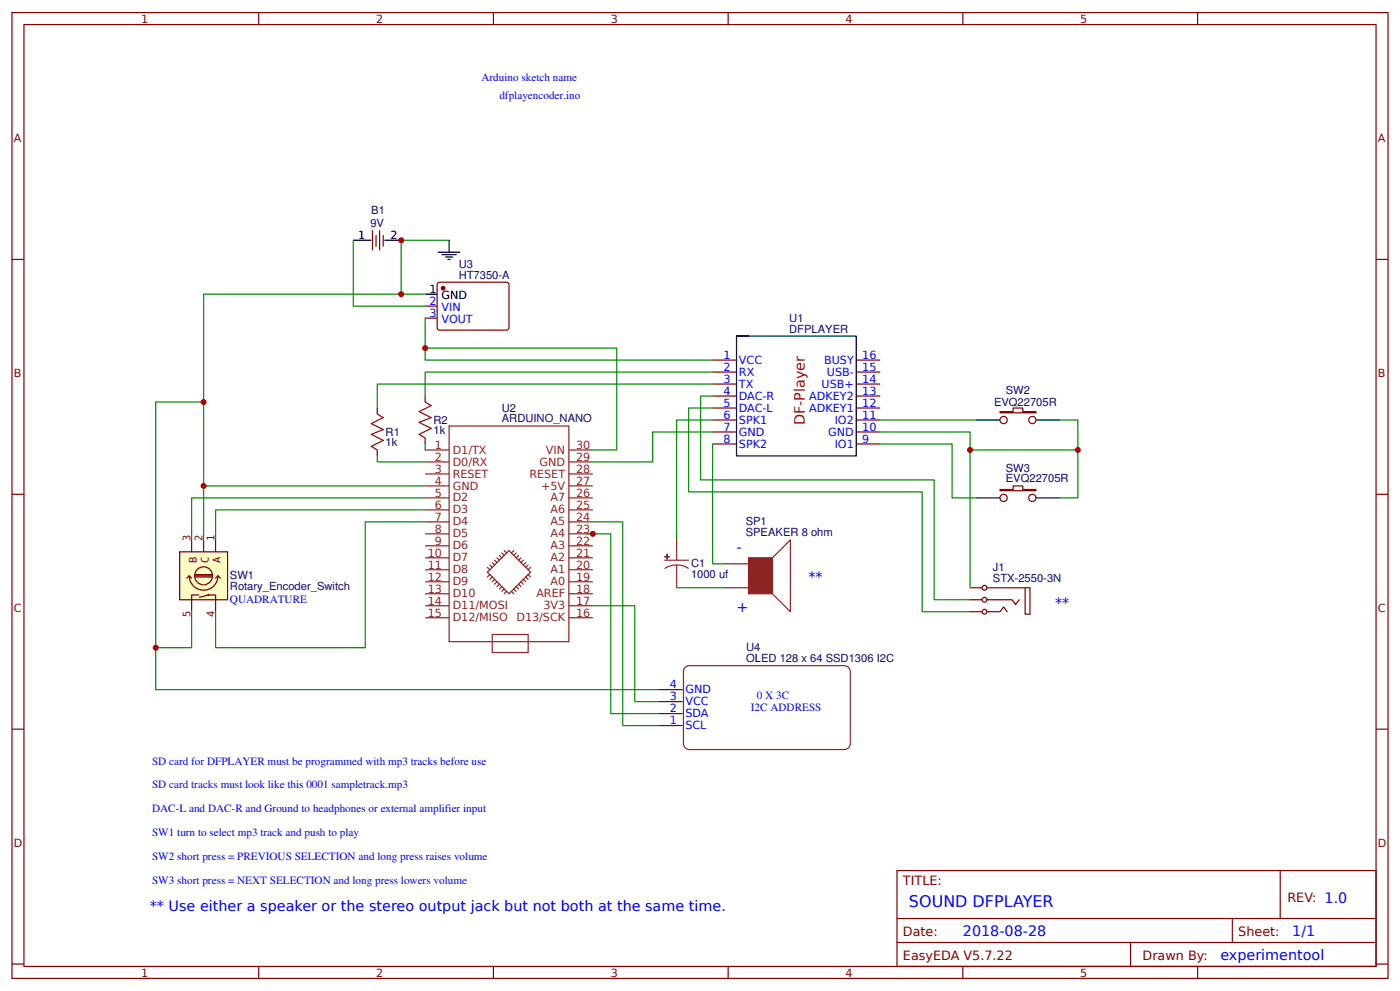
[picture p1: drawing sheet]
<svg xmlns="http://www.w3.org/2000/svg" width="309mm" height="219mm" viewBox="0 0 309 219" stroke-linecap="round" stroke-linejoin="round" font-family="sans-serif">
<g fill="none" stroke="#800" stroke-width=".26">
<path d="M2.6 2.8h304.1v213.2h-304.1zM5.3 5.4h298.7v208h-298.7zM57.1 2.8v2.6M109 2.8v2.6M160.9 2.8v2.6M212.7 2.8v2.6M264.6 2.8v2.6M2.6 57.3h2.7M304 57.3h2.7M157.4 79.5h5.3M189.2 79.5h5.3M157.4 82.2h5.3"/>
<path d="M157.4 84.8h5.3M157.4 87.4h5.3M157.4 90.1h5.3M157.4 92.7h5.3M157.4 95.4h5.3M157.4 98h5.3M189.2 82.2h5.3M189.2 84.8h5.3M189.2 87.4h5.3M189.2 90.1h5.3M189.2 92.7h5.3M189.2 95.4h5.3"/>
<path d="M189.2 98h5.3M2.6 109.1h2.7M304 109.1h2.7M2.6 161h2.7M304 161h2.7M198.2 192.2h105.8v21.2h-105.8zM282.8 192.2v10.6M2.6 212.9h2.7M57.1 213.4v2.6M109 213.4v2.6M160.9 213.4v2.6M198.2 202.8h105.8"/>
<path d="M198.2 208.1h105.8M212.7 213.4v2.6M249.8 208.1v5.3M264.6 213.4v2.6M272.3 202.8v5.3M304 212.9h2.7"/>
</g>
<path d="M162.7 74.2h26.5v26.5h-26.5v-26.5h2.7" fill="none" stroke="#000" stroke-width=".26"/>
<g fill="none" stroke="#8d2323" stroke-width=".26">
<path d="M93.9 99.4h5.3M99.2 94.1h26.5v47.6h-26.5zM125.7 99.4h5.3M93.9 117.9h5.3M93.9 115.2h5.3M93.9 112.6h5.3M93.9 109.9h5.3M93.9 107.3h5.3M93.9 104.6h5.3M93.9 102h5.3M125.7 117.9h5.3M125.7 115.2h5.3"/>
<path d="M125.7 112.6h5.3M125.7 109.9h5.3M125.7 107.3h5.3M125.7 104.6h5.3M125.7 102h5.3M93.9 133.7h5.3M93.9 131.1h5.3M93.9 128.5h5.3M93.9 125.8h5.3M93.9 123.2h5.3M93.9 120.5h5.3M93.9 136.4h5.3"/>
<path d="M107.7 126.3l4.7-4.7 4.8 4.7-4.8 4.8zM107.7 125.3l.5 .5M108.2 124.8l.5 .5M108.2 126.9l-.5 .5M108.7 127.4l-.5 .5M108.7 124.2l.6 .6M109.3 123.7l.5 .5M109.3 127.9l-.6 .6M109.8 123.2l.5 .5M109.8 128.5l-.5 .5M110.3 122.6l.6 .6M110.3 129l-.5 .5"/>
<path d="M110.9 122.1l.5 .5M110.9 129.5l-.6 .5M111.4 121.6l.5 .5M111.4 130l-.5 .6M111.9 130.6l-.5 .5M113 130.6l.5 .5M113.5 130l.5 .6M113.5 121.6l-.5 .5M114 129.5l.6 .5M114 122.1l-.5 .5M114.6 129l.5 .5M114.6 122.6l-.6 .6"/>
<path d="M115.1 128.5l.5 .5M115.1 123.2l-.5 .5M115.6 127.9l.6 .6M115.6 123.7l-.5 .5M116.2 127.4l.5 .5M116.2 124.2l-.6 .6M116.7 126.9l.5 .5M116.7 124.8l-.5 .5M117.2 125.3l-.5 .5M125.7 133.7h5.3M125.7 131.1h5.3M125.7 128.5h5.3"/>
<path d="M125.7 125.8h5.3M125.7 123.2h5.3M125.7 120.5h5.3M125.7 136.4h5.3M108.7 140.1h8v4h-8z"/>
</g>
<path d="M39.7 121.8h10.6v10.6h-10.6z" fill="#ffffc2" stroke="#840000" stroke-width=".26"/>
<g fill="none" stroke="#840000" stroke-width=".26">
<path d="M42.3 119.2v2.6M45 119.2v2.6M47.6 119.2v2.6M41.8 127.1a3.2 3.2 0 0 0 3.2 3.2 3.2 3.2 0 0 0 3.2-3.2M41.8 127.1l-.5 .6M41.8 127.1l.5 .6M43.1 126.9h3.7M43.1 127.1h3.7M43.1 127.4h3.7M43.9 131.4h-1.6v3.7M44.1 131.9l1.9-.5h1.6v3.7M44.9 129.1a1.98 1.98 0 0 1-1.7-2.9 1.98 1.98 0 0 1 3.3-.3 1.98 1.98 0 0 1-1 3.1l-.5 .1"/>
<path d="M46 131.5l.1-.3-.1 .3M48.2 127.1l-.6 .6M48.2 127.1l.5 .6"/>
</g>
<path d="M149.5 119.2v4.5M146.8 123.7h5.3M149.5 124.8l1.4 .1 1.2 .6M149.5 124.8l-1.4 .1-1.3 .6M149.5 124.8v5M160.1 124.5h5.3M160.1 129.8h5.3M170.7 123.2l3.9-4v15.9l-3.9-4M151.2 147.5l.7-.5h.4h34.2a1.32 1.32 0 0 1 1.4 1.3v15.9a1.32 1.32 0 0 1-1.4 1.3h-34.2a1.32 1.32 0 0 1-1.3-1.3v-15.9z" fill="none" stroke="#8d2323" stroke-width=".26"/>
<g fill="#8d2323" stroke="#8d2323" stroke-width=".26">
<path d="M165.4 123.2h5.3v7.9h-5.3z"/>
<path d="M146.8 122.9h1.1z"/>
<path d="M147.4 122.4v1z"/>
</g>
<g fill="none" stroke="#800" stroke-width=".26">
<path d="M82.3 50.9v4.3M83.1 52v2.4M83.9 50.9v4.3M84.7 52v2.4M93.9 67.6h2.7M93.9 70.2h2.7M96.8 62.4h15.4l.2 .4v9.8l-.5 .3-15.1-.1-.2-.4v-9.6zM83.3 90.1v1.3M83.3 99.4v1.3M93.9 87.4v1.4M93.9 96.7v1.3M220.9 90.9h2.9v-.8h2.2v.8h2.9v.2h-8z"/>
<path d="M220.9 108.1h2.9v-.8h2.2v.8h2.9v.2h-8zM214.3 135.1h2.7M214.3 129.8h2.7M214.3 132.4h2.7M218 135.1h2.9l.8-1.1 .8 1.1M218 129.8h9.5v5.8h-1v-5.8M218 132.4h5.6l.8 1.1 .8-1.1M145.5 157.6h5.3M145.5 154.9h5.3M145.5 152.3h5.3M145.5 160.2h5.3"/>
<circle cx="221.7" cy="92.7" r=".8"/>
<circle cx="228.1" cy="92.7" r=".8"/>
<circle cx="221.7" cy="109.9" r=".8"/>
<circle cx="228.1" cy="109.9" r=".8"/>
<circle cx="217.5" cy="129.8" r=".53"/>
<circle cx="217.5" cy="132.4" r=".53"/>
<circle cx="217.5" cy="135.1" r=".53"/>
</g>
<path d="M78.1 53h3.9M84.9 53h3.7M96.8 55.7h4.8M97.6 56.2h3.2M98.4 56.8h1.6M99 57.3h.5M99.2 53v2.7M93.9 65h2.7M215.6 92.7h5.3M228.9 92.7h5.3M215.6 109.9h5.3M228.9 109.9h5.3" fill="none" stroke="#000" stroke-width=".26"/>
<circle cx="97.9" cy="63.6" r=".4" fill="#800" stroke="#800" stroke-width=".26"/>
<g fill="none" stroke="#080" stroke-width=".26">
<path d="M78.1 53v14.6h15.8M99.2 53h-10.6v12h5.3M88.6 65h-43.6v23.8M93.9 70.2v9.3h63.5M93.9 76.9h42.4v22.5h-5.3M93.9 98v1.4M157.4 95.4h-13.2v6.6h-13.2M157.4 98v26.5h2.7M157.4 92.7h-7.9v26.5M157.4 84.8h-74.1v5.3M157.4 82.2h-63.5v5.2M157.4 87.4h-2.6v18.6h51.6v26.4h7.9"/>
<path d="M157.4 90.1h-5.3v18.5h51.6v26.5h10.6M194.5 98h15.8v11.9h5.3M194.5 92.7h21.1M214.3 99.4v30.4M234.2 92.7h3.9v6.7h-23.8v-4h-19.8M238.1 99.4v10.5h-3.9M45 119.2v-30.4h-10.6v54.2h7.9v-7.9M45 107.3h48.9M83.3 100.7v1.3h10.6M93.9 109.9h-51.6v9.3M93.9 115.2h-13.2v27.8h-33.1v-7.9M93.9 112.6h-46.3v6.6"/>
<path d="M129.6 117.9h5.3v39.7h10.6M131 115.2h6.6v45h7.9M131 133.7h9.2v21.2h5.3M149.5 129.8h10.6M34.4 143v9.3h111.1"/>
</g>
<path d="M83.3 91.4l1.4 .8-2.7 1.3 2.7 1.4-2.7 1 2.7 1.3-2.7 1.4 1.3 .8M93.9 88.8l1.3 .8-2.6 1.3 2.6 1.3-2.6 1.1 2.6 1.3-2.6 1.3 1.3 .8" fill="none" stroke="#a00000" stroke-width=".26"/>
<g fill="#c00">
<circle cx="88.6" cy="65" r=".66"/>
<circle cx="45" cy="88.8" r=".66"/>
<circle cx="238.1" cy="99.4" r=".66"/>
<circle cx="131" cy="117.9" r=".66"/>
<circle cx="34.4" cy="143" r=".66"/>
<circle cx="88.6" cy="53" r=".66"/>
<circle cx="93.9" cy="76.9" r=".66"/>
<circle cx="45" cy="107.3" r=".66"/>
<circle cx="214.3" cy="99.4" r=".66"/>
</g>
<text font-size="3.5" fill="#00f" x="200.8" y="200.2">SOUND DFPLAYER</text>
<text font-size="3.2" fill="#c00" x="177.8" y="93.9" transform="rotate(-90 177.8 93.9)">DF-Player</text>
<g font-size="3.2" fill="#00f">
<text x="162.7" y="121.8">-</text>
<text x="178.6" y="128.5">**</text>
<text x="162.7" y="135.1">+</text>
<text x="233.1" y="134.3">**</text>
<text x="33.1" y="201.2">** Use either a speaker or the stereo output jack but not both at the same time.</text>
<text x="212.7" y="206.8">2018-08-28</text>
<text x="285.5" y="206.8">1/1</text>
<text x="269.6" y="212.1">experimentool</text>
</g>
<g font-size="2.8" fill="#800">
<text x="199.5" y="195.4">TITLE:</text>
<text x="284.4" y="199.1">REV: 1.0</text>
<text x="199.5" y="206.8">Date:</text>
<text x="273.6" y="206.8">Sheet:</text>
<text x="199.5" y="212.1">EasyEDA V5.7.22</text>
<text x="252.4" y="212.1">Drawn By:</text>
</g>
<g font-size="2.5" fill="#800">
<text x="31.2" y="5">1</text>
<text x="83.1" y="5">2</text>
<text x="134.9" y="5">3</text>
<text x="186.8" y="5">4</text>
<text x="238.7" y="5">5</text>
<text x="3" y="31.4">A</text>
<text x="304.4" y="31.4">A</text>
<text x="3" y="83.2">B</text>
<text x="304.4" y="83.2">B</text>
<text x="3" y="135.1">C</text>
<text x="304.4" y="135.1">C</text>
<text x="3" y="186.9">D</text>
<text x="304.4" y="186.9">D</text>
<text x="31.2" y="215.6">1</text>
<text x="83.1" y="215.6">2</text>
<text x="134.9" y="215.6">3</text>
<text x="186.8" y="215.6">4</text>
<text x="238.7" y="215.6">5</text>
</g>
<g font-size="2.5" fill="#00f">
<text x="106.4" y="18">Arduino sketch name</text>
<text x="110.3" y="22">dfplayencoder.ino</text>
<text x="94.9" y="67.3">2</text>
<text x="94.9" y="70">3</text>
<text x="97.6" y="68.7">VIN</text>
<text x="97.6" y="71.3">VOUT</text>
<text x="159.8" y="79.2">1</text>
<text x="159.8" y="81.9">2</text>
<text x="163.2" y="80.3">VCC</text>
<text x="163.2" y="82.9">RX</text>
<text x="182.1" y="80.3">BUSY</text>
<text x="182.7" y="82.9">USB-</text>
<text x="190.5" y="81.9">15</text>
<text x="190.5" y="79.2">16</text>
<text x="159.8" y="84.5">3</text>
<text x="159.8" y="87.2">4</text>
<text x="159.8" y="89.8">5</text>
<text x="163.2" y="85.6">TX</text>
<text x="163.2" y="88.2">DAC-R</text>
<text x="178.8" y="88.2">ADKEY2</text>
<text x="181.5" y="85.6">USB+</text>
<text x="190.5" y="89.8">12</text>
<text x="190.5" y="87.2">13</text>
<text x="190.5" y="84.5">14</text>
<text x="159.8" y="92.5">6</text>
<text x="159.8" y="95.1">7</text>
<text x="163.2" y="90.9">DAC-L</text>
<text x="163.2" y="93.5">SPK1</text>
<text x="178.8" y="90.9">ADKEY1</text>
<text x="184.4" y="93.5">IO2</text>
<text x="190.5" y="95.1">10</text>
<text x="190.5" y="92.5">11</text>
<text x="159.8" y="97.8">8</text>
<text x="163.2" y="96.2">GND</text>
<text x="163.2" y="98.8">SPK2</text>
<text x="183" y="96.2">GND</text>
<text x="184.4" y="98.8">IO1</text>
<text x="190.5" y="97.8">9</text>
<text x="50.8" y="133.1">QUADRATURE</text>
<text x="148" y="154.5">3</text>
<text x="148" y="151.9">4</text>
<text x="151.4" y="155.6">VCC</text>
<text x="151.4" y="152.9">GND</text>
<text x="167.2" y="154.3">0 X 3C</text>
<text x="148" y="159.8">1</text>
<text x="148" y="157.2">2</text>
<text x="151.4" y="160.9">SCL</text>
<text x="151.4" y="158.2">SDA</text>
<text x="165.9" y="156.9">I2C ADDRESS</text>
<text x="33.6" y="168.8">SD card for DFPLAYER must be programmed with mp3 tracks before use</text>
<text x="33.6" y="179.4">DAC-L and DAC-R and Ground to headphones or external amplifier input</text>
<text x="33.6" y="174.1">SD card tracks must look like this 0001 sampletrack.mp3</text>
<text x="33.6" y="184.7">SW1 turn to select mp3 track and push to play</text>
<text x="33.6" y="190">SW2 short press = PREVIOUS SELECTION and long press raises volume</text>
<text x="33.6" y="195.3">SW3 short press = NEXT SELECTION and long press lowers volume</text>
</g>
<g font-size="2.5" fill="#000080">
<text x="82" y="47.2">B1</text>
<text x="81.8" y="50.1">9V</text>
<text x="101.3" y="59.1">U3</text>
<text x="101.3" y="61.5">HT7350-A</text>
<text x="174.4" y="71">U1</text>
<text x="174.4" y="73.4">DFPLAYER</text>
<text x="219.6" y="89.6">EVQ22705R</text>
<text x="222.2" y="86.9">SW2</text>
<text x="95.8" y="95.9">1k</text>
<text x="95.8" y="93.5">R2</text>
<text x="110.9" y="93.3">ARDUINO_NANO</text>
<text x="110.9" y="90.9">U2</text>
<text x="85.2" y="98.6">1k</text>
<text x="85.2" y="96.2">R1</text>
<text x="222.2" y="106.5">EVQ22705R</text>
<text x="222.2" y="104.1">SW3</text>
<text x="164.8" y="118.4">SPEAKER 8 ohm</text>
<text x="164.8" y="116">SP1</text>
<text x="152.7" y="125.3">C1</text>
<text x="50.8" y="130.3">Rotary_Encoder_Switch</text>
<text x="50.8" y="127.9">SW1</text>
<text x="152.7" y="127.7">1000 uf</text>
<text x="219.4" y="128.5">STX-2550-3N</text>
<text x="219.4" y="126.1">J1</text>
<text x="164.8" y="143.8">U4</text>
<text x="164.8" y="146.2">OLED 128 x 64 SSD1306 I2C</text>
</g>
<g font-size="2.5">
<text x="79.1" y="52.8">1</text>
<text x="86.3" y="52.8">2</text>
<text x="94.9" y="64.7">1</text>
<text x="97.6" y="66">GND</text>
</g>
<g font-size="2.5" fill="#8d2323">
<text x="96.1" y="101.7">2</text>
<text x="96.1" y="99.1">1</text>
<text x="100" y="100.1">D1/TX</text>
<text x="120.6" y="100.1">VIN</text>
<text x="127.3" y="99.1">30</text>
<text x="127.3" y="101.7">29</text>
<text x="96.1" y="107">4</text>
<text x="96.1" y="104.4">3</text>
<text x="100" y="105.4">RESET</text>
<text x="100" y="102.8">D0/RX</text>
<text x="117" y="105.4">RESET</text>
<text x="119.2" y="102.8">GND</text>
<text x="127.3" y="104.4">28</text>
<text x="127.3" y="107">27</text>
<text x="96.1" y="112.3">6</text>
<text x="96.1" y="109.7">5</text>
<text x="100" y="113.4">D3</text>
<text x="100" y="110.7">D2</text>
<text x="100" y="108.1">GND</text>
<text x="119.6" y="108.1">+5V</text>
<text x="121.6" y="110.7">A7</text>
<text x="121.6" y="113.4">A6</text>
<text x="127.3" y="109.7">26</text>
<text x="127.3" y="112.3">25</text>
<text x="96.1" y="117.6">8</text>
<text x="96.1" y="115">7</text>
<text x="100" y="118.7">D5</text>
<text x="100" y="116">D4</text>
<text x="121.6" y="116">A5</text>
<text x="121.6" y="118.7">A4</text>
<text x="127.3" y="115">24</text>
<text x="127.3" y="117.6">23</text>
<text x="94.5" y="125.5">11</text>
<text x="94.5" y="122.9">10</text>
<text x="96.1" y="120.3">9</text>
<text x="100" y="124">D7</text>
<text x="100" y="121.3">D6</text>
<text x="121.6" y="121.3">A3</text>
<text x="121.6" y="124">A2</text>
<text x="127.3" y="120.3">22</text>
<text x="127.3" y="122.9">21</text>
<text x="127.3" y="125.5">20</text>
<text x="94.5" y="130.8">13</text>
<text x="94.5" y="128.2">12</text>
<text x="100" y="131.9">D10</text>
<text x="100" y="129.2">D9</text>
<text x="100" y="126.6">D8</text>
<text x="118.5" y="131.9">AREF</text>
<text x="121.6" y="126.6">A1</text>
<text x="121.6" y="129.2">A0</text>
<text x="127.3" y="128.2">19</text>
<text x="127.3" y="130.8">18</text>
<text x="94.5" y="133.5">14</text>
<text x="94.5" y="136.1">15</text>
<text x="100" y="134.5">D11/MOSI</text>
<text x="100" y="137.2">D12/MISO</text>
<text x="114.1" y="137.2">D13/SCK</text>
<text x="120.1" y="134.5">3V3</text>
<text x="127.3" y="133.5">17</text>
<text x="127.3" y="136.1">16</text>
</g>
<g font-size="2.3" fill="#840000">
<text x="42.1" y="119.5" transform="rotate(-90 42.1 119.5)">3</text>
<text x="44.7" y="119.5" transform="rotate(-90 44.7 119.5)">2</text>
<text x="47.4" y="119.5" transform="rotate(-90 47.4 119.5)">1</text>
<text x="43.5" y="124.3" transform="rotate(-90 43.5 124.3)">B</text>
<text x="46.1" y="124.3" transform="rotate(-90 46.1 124.3)">C</text>
<text x="48.7" y="124.3" transform="rotate(-90 48.7 124.3)">A</text>
<text x="42.1" y="136.2" transform="rotate(-90 42.1 136.2)">5</text>
<text x="47.4" y="136.2" transform="rotate(-90 47.4 136.2)">4</text>
</g>
</svg>
